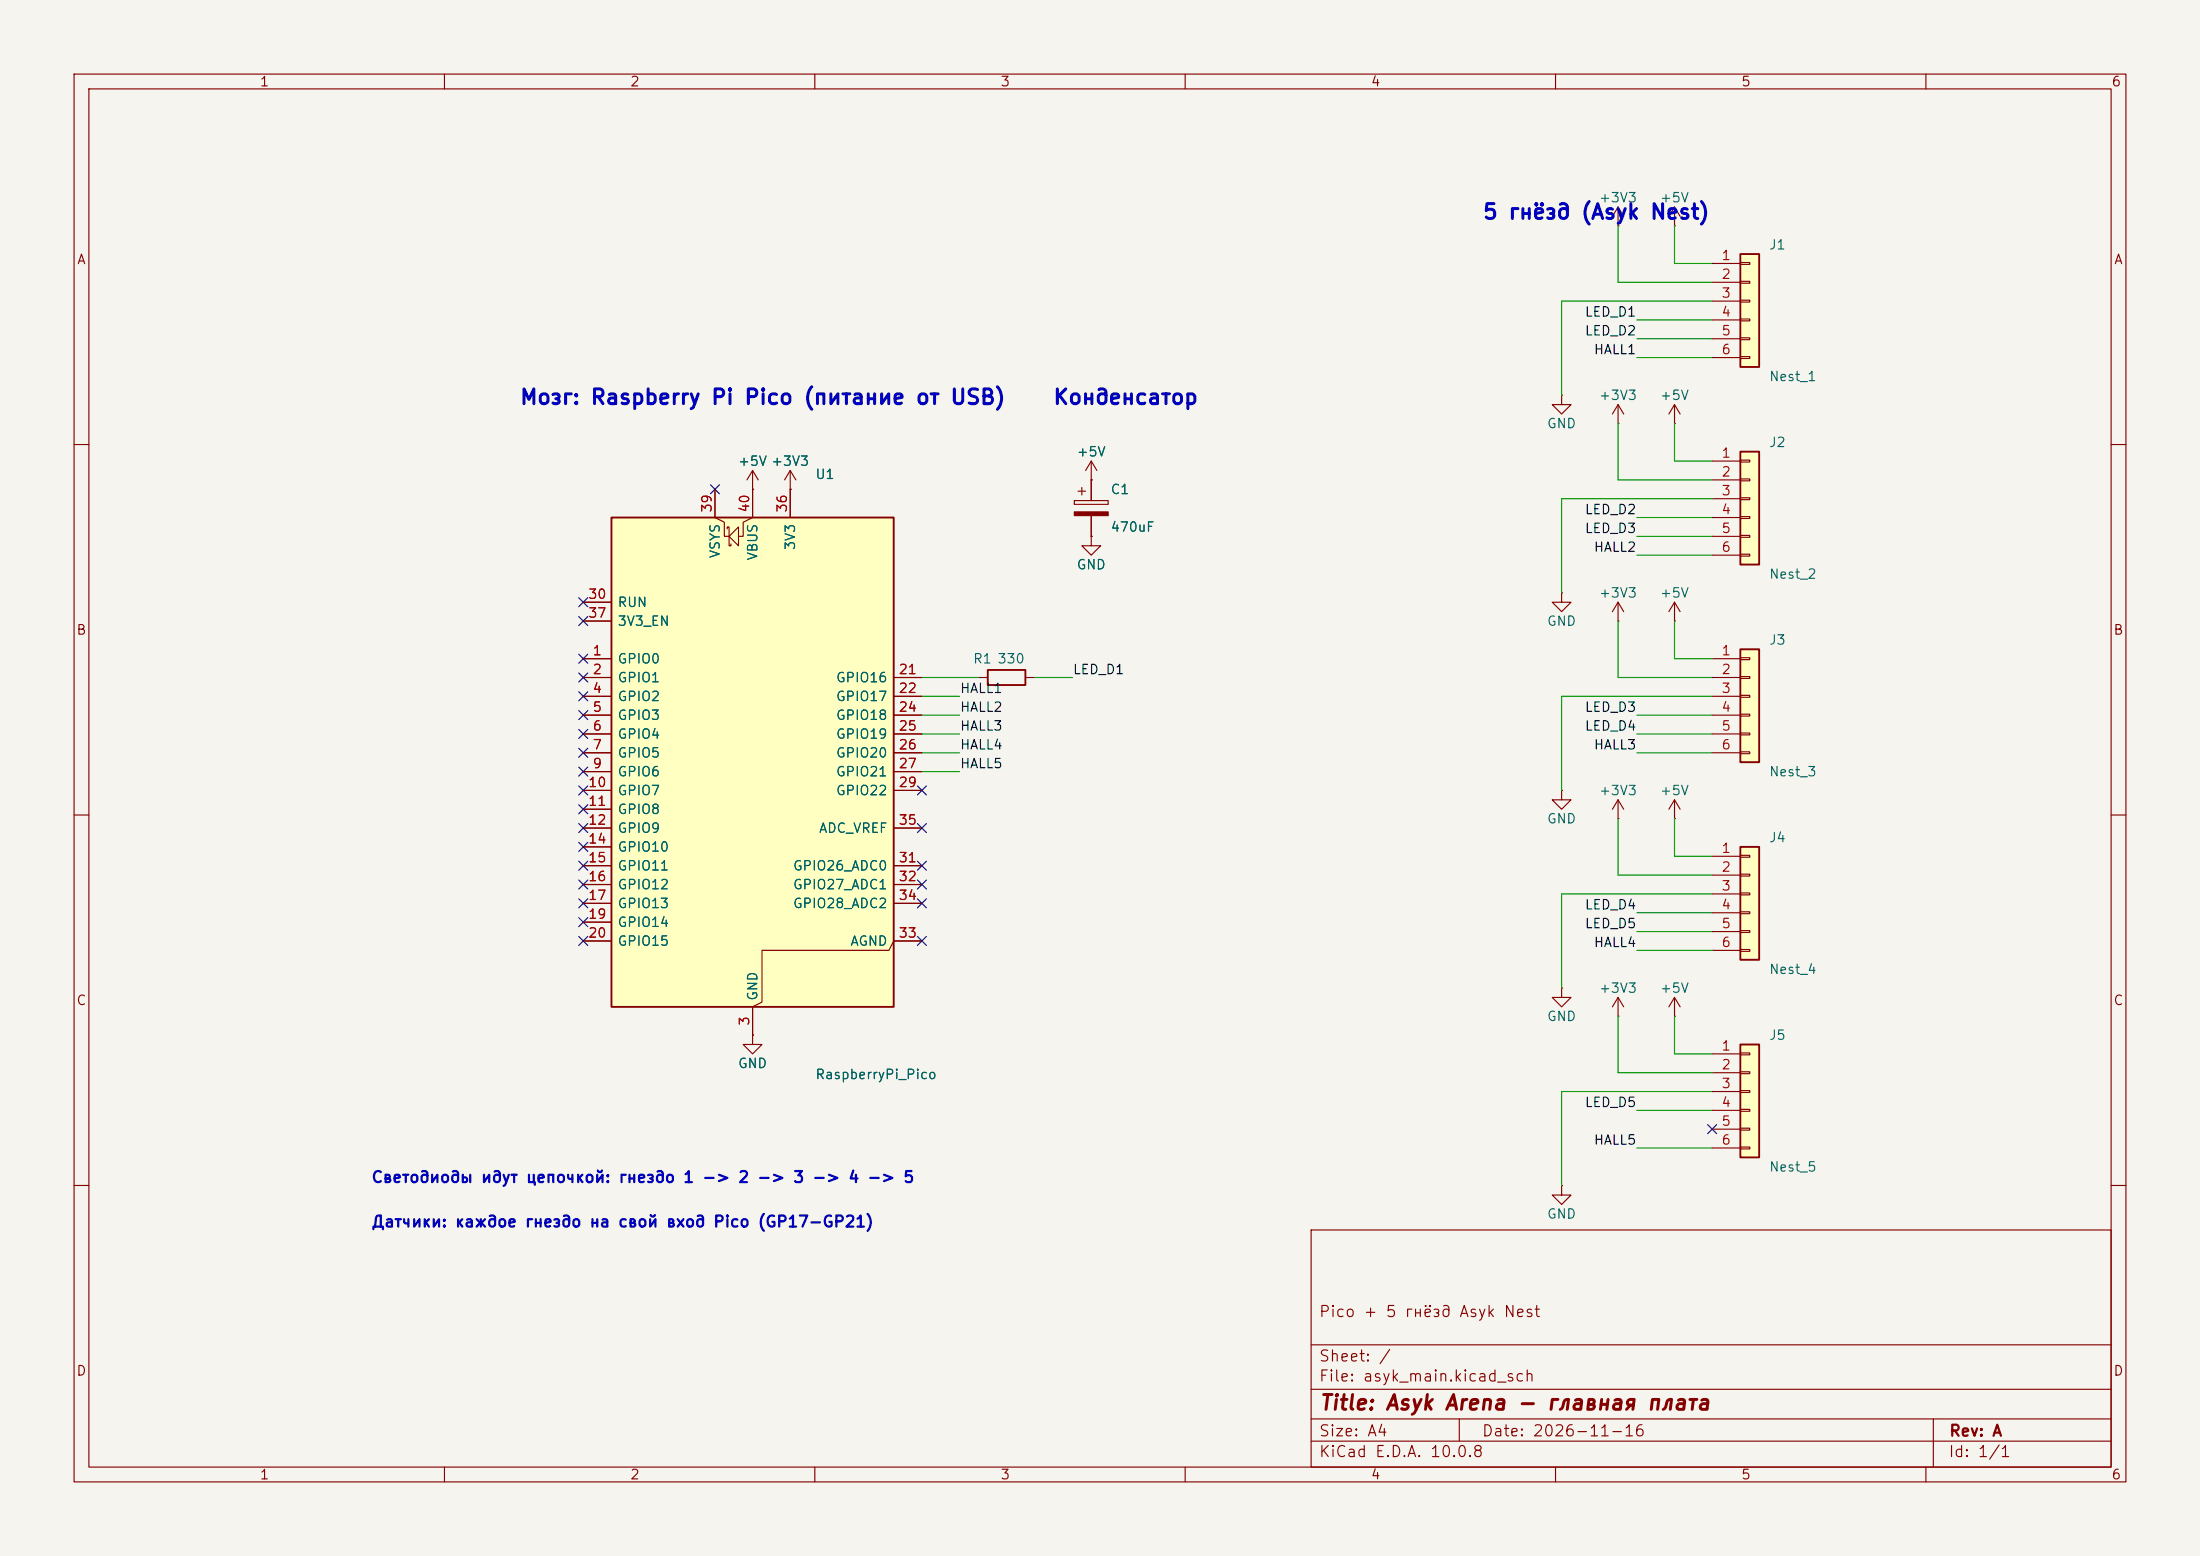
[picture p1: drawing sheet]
<svg xmlns="http://www.w3.org/2000/svg" width="297mm" height="210mm" viewBox="0 0 297 210" stroke-linecap="round" stroke-linejoin="round" font-family="sans-serif">
<path d="M0 0h297v210h-297z" fill="#f5f4ef" stroke="#f5f4ef" stroke-width=".14"/>
<g fill="none" stroke="#840000" stroke-width=".15">
<path d="M10 10h277v190h-277zM12 12h273v186h-273zM60 10v2M110 10v2M160 10v2M210 10v2M260 10v2M10 60h2M285 60h2M10 110h2M226.1 110.5h.1M226.1 108l-.8 1.2"/>
<path d="M226.1 108l.7 1.2M226.1 108v2.5M285 110h2M218.4 137.2h.1M218.4 134.6l-.7 1.3M218.4 134.6l.8 1.3M218.4 134.6v2.6M10 160h2M177 166h108v32h-108zM285 160h2M60 198v2M110 198v2"/>
<path d="M160 198v2M177 194.5h108M177 191.5h108M177 187.5h108M177 181.5h108M197 191.5v3M210 198v2M260 198v2M261 191.5v6.5"/>
</g>
<path d="M234.9 114.3h2.6v15.2h-2.6z" fill="#ffffc2"/>
<path d="M133.3 90.4h5.1v2.1h-5.1zM234.9 114.3h2.6v15.2h-2.6z" fill="none" stroke="#840000" stroke-width=".25"/>
<g fill="none" stroke="#840000" stroke-width=".15">
<path d="M132.1 91.4h1.2M138.4 91.4h1.3M231.1 115.6h3.8M231.1 118.1h3.8M234.9 115.4h1.3v.3h-1.3zM234.9 118h1.3v.2h-1.3zM101.6 139.7v1.3h1.3l-1.3 1.2-1.3-1.2h1.3M101.6 139.7h.1M231.1 120.7h3.8M231.1 123.2h3.8M231.1 125.7h3.8M231.1 128.3h3.8"/>
<path d="M234.9 120.5h1.3v.3h-1.3zM234.9 123.1h1.3v.2h-1.3zM234.9 125.6h1.3v.3h-1.3zM234.9 128.1h1.3v.3h-1.3z"/>
</g>
<path d="M234.9 87.6h2.6v15.3h-2.6z" fill="#ffffc2"/>
<path d="M234.9 87.6h2.6v15.3h-2.6z" fill="none" stroke="#840000" stroke-width=".25"/>
<g fill="none" stroke="#840000" stroke-width=".15">
<path d="M226.1 57.2h.1M226.1 54.6v2.6M226.1 54.6l-.8 1.3M226.1 54.6l.7 1.3M210.8 80v1.3h1.3l-1.3 1.3-1.3-1.3h1.3M210.8 80h.1M218.4 83.8h.1M218.4 81.3l-.7 1.3M218.4 81.3l.8 1.3M218.4 81.3v2.5M226.1 83.8h.1M226.1 81.3l-.8 1.3"/>
<path d="M226.1 81.3l.7 1.3M226.1 81.3v2.5M231.1 88.9h3.8M231.1 91.4h3.8M231.1 94h3.8M231.1 96.5h3.8M231.1 99.1h3.8M234.9 88.8h1.3v.2h-1.3zM234.9 91.3h1.3v.3h-1.3zM234.9 93.9h1.3v.2h-1.3zM234.9 96.4h1.3v.2h-1.3zM234.9 98.9h1.3v.3h-1.3z"/>
<path d="M231.1 101.6h3.8M234.9 101.5h1.3v.2h-1.3z"/>
</g>
<path d="M234.9 61h2.6v15.2h-2.6z" fill="#ffffc2"/>
<path d="M234.9 61h2.6v15.2h-2.6z" fill="none" stroke="#840000" stroke-width=".25"/>
<g fill="none" stroke="#840000" stroke-width=".15">
<path d="M210.8 53.3v1.3h1.3l-1.3 1.3-1.3-1.3h1.3M210.8 53.3h.1M218.4 57.2h.1M218.4 54.6l-.7 1.3M218.4 54.6l.8 1.3M218.4 54.6v2.6M231.1 62.2h3.8M231.1 64.8h3.8M231.1 67.3h3.8M231.1 69.9h3.8M231.1 72.4h3.8M231.1 74.9h3.8"/>
<path d="M234.9 62.1h1.3v.3h-1.3zM234.9 64.6h1.3v.3h-1.3zM234.9 67.2h1.3v.2h-1.3zM234.9 69.7h1.3v.3h-1.3zM234.9 72.3h1.3v.2h-1.3zM234.9 74.8h1.3v.3h-1.3z"/>
</g>
<path d="M234.9 34.3h2.6v15.2h-2.6z" fill="#ffffc2"/>
<path d="M234.9 34.3h2.6v15.2h-2.6z" fill="none" stroke="#840000" stroke-width=".25"/>
<g fill="none" stroke="#840000" stroke-width=".15">
<path d="M218.4 30.5h.1M218.4 27.9l-.7 1.3M218.4 27.9l.8 1.3M218.4 27.9v2.6M226.1 30.5h.1M226.1 27.9l-.8 1.3M226.1 27.9l.7 1.3M226.1 27.9v2.6M231.1 35.6h3.8M231.1 38.1h3.8M234.9 35.4h1.3v.3h-1.3zM234.9 38h1.3v.2h-1.3z"/>
<path d="M231.1 40.6h3.8M231.1 43.2h3.8M231.1 45.7h3.8M231.1 48.3h3.8M234.9 40.5h1.3v.3h-1.3zM234.9 43.1h1.3v.2h-1.3zM234.9 45.6h1.3v.2h-1.3zM234.9 48.1h1.3v.3h-1.3zM210.8 160v1.3h1.3l-1.3 1.3-1.3-1.3h1.3M210.8 160h.1"/>
</g>
<path d="M234.9 141h2.6v15.2h-2.6z" fill="#ffffc2"/>
<path d="M234.9 141h2.6v15.2h-2.6z" fill="none" stroke="#840000" stroke-width=".25"/>
<path d="M231.1 142.2h3.8M231.1 144.8h3.8M231.1 147.3h3.8M231.1 149.9h3.8M231.1 152.4h3.8M231.1 154.9h3.8M234.9 142.1h1.3v.3h-1.3zM234.9 144.7h1.3v.2h-1.3zM234.9 147.2h1.3v.2h-1.3zM234.9 149.7h1.3v.3h-1.3zM234.9 152.3h1.3v.2h-1.3zM234.9 154.8h1.3v.3h-1.3z" fill="none" stroke="#840000" stroke-width=".15"/>
<path d="M82.5 69.9h38.1v66h-38.1z" fill="#ffffc2"/>
<path d="M82.5 69.9h38.1v66h-38.1z" fill="none" stroke="#840000" stroke-width=".25"/>
<g fill="none" stroke="#840000" stroke-width=".15">
<path d="M96.5 66v3.9l1.3 .6v1.9h.6M98.2 71.4v-.3h.2v2.6h.3v-.3M99.7 71.1v2.6l-1.3-1.3zM101.6 63.5v6.4l-1.3 .6v1.9h-.6M101.6 66h.1M101.6 63.5l-.8 1.3M101.6 63.5l.8 1.3M106.7 66h.1M106.7 63.5v6.4M106.7 63.5l-.8 1.3M106.7 63.5l.7 1.3M145 67.6h4.6v.5h-4.6z"/>
<path d="M145.5 66.3h1.1M146 65.8v1M147.3 64.8h.1M147.3 72.4v1.3h1.3l-1.3 1.2-1.3-1.2h1.3M147.3 72.4h.1M147.3 62.2l-.7 1.3M147.3 62.2l.8 1.3M147.3 62.2v5.4M147.3 69.6v2.8M78.7 88.9h3.8M78.7 91.4h3.8M78.7 94h3.8"/>
<path d="M78.7 96.5h3.8M78.7 99.1h3.8M78.7 81.3h3.8M78.7 83.8h3.8M120.6 91.4h3.9M120.6 94h3.9M120.6 96.5h3.9M120.6 99.1h3.9M78.7 101.6h3.8M78.7 104.1h3.8M78.7 106.7h3.8M78.7 109.2h3.8"/>
<path d="M78.7 111.8h3.8M78.7 114.3h3.8M78.7 116.8h3.8M78.7 119.4h3.8M120.6 101.6h3.9M120.6 104.1h3.9M120.6 106.7h3.9M120.6 111.8h3.9M120.6 116.8h3.9M120.6 119.4h3.9M210.8 106.7v1.3h1.3l-1.3 1.2-1.3-1.2h1.3M210.8 106.7h.1"/>
<path d="M218.4 110.5h.1M218.4 108l-.7 1.2M218.4 108l.8 1.2M218.4 108v2.5M78.7 121.9h3.8M78.7 124.5h3.8M78.7 127h3.8M101.6 139.7h.1M120.6 121.9h3.9M124.5 127h-3.9l-.6 1.3h-17.1v7l-1.3 .6v3.8M210.8 133.4v1.2h1.3l-1.3 1.3-1.3-1.3h1.3M210.8 133.4h.1"/>
<path d="M226.1 137.2h.1M226.1 134.6l-.8 1.3M226.1 134.6l.7 1.3M226.1 134.6v2.6"/>
</g>
<path d="M145 69.1h4.6v.5h-4.6z" fill="#840000" stroke="#840000" stroke-width=".15"/>
<g fill="none" stroke="#009600" stroke-width=".15">
<path d="M218.4 30.5v7.6h12.7M226.1 30.5v5.1h5M218.4 57.2v7.6h12.7M221 45.7h10.1M221 43.2h10.1M221 48.3h10.1M226.1 57.2v5h5M231.1 40.6h-20.3v12.7M221 72.4h10.1M221 69.9h10.1M221 74.9h10.1M231.1 67.3h-20.3v12.7"/>
<path d="M124.5 99.1h5M124.5 96.5h5M124.5 94h5M124.5 91.4h7.6M139.7 91.4h5.1M218.4 83.8v7.6h12.7M221 99.1h10.1M221 96.5h10.1M226.1 83.8v5.1h5M231.1 94h-20.3v12.7M124.5 101.6h5M124.5 104.1h5"/>
<path d="M218.4 110.5v7.6h12.7M221 101.6h10.1M226.1 110.5v5.1h5M218.4 137.2v7.6h12.7M221 123.2h10.1M221 125.7h10.1M221 128.3h10.1M226.1 137.2v5h5M231.1 120.7h-20.3v12.7M221 154.9h10.1M221 149.9h10.1M231.1 147.3h-20.3v12.7"/>
</g>
<g fill="none" stroke="#000084" stroke-width=".15">
<path d="M95.9 65.4l1.2 1.2M97.1 65.4l-1.2 1.2M78.1 93.4l1.2 1.2M78.1 95.9l1.2 1.2M78.1 98.5l1.2 1.2M78.1 88.3l1.2 1.2M78.1 90.8l1.2 1.2M78.1 80.7l1.2 1.2M78.1 83.2l1.2 1.2M79.3 93.4l-1.2 1.2M79.3 83.2l-1.2 1.2M79.3 95.9l-1.2 1.2"/>
<path d="M79.3 98.5l-1.2 1.2M79.3 88.3l-1.2 1.2M79.3 90.8l-1.2 1.2M79.3 80.7l-1.2 1.2M78.1 101l1.2 1.2M78.1 103.5l1.2 1.2M78.1 106.1l1.2 1.2M78.1 108.6l1.2 1.2M78.1 111.2l1.2 1.2M78.1 116.2l1.2 1.2M78.1 118.8l1.2 1.2M78.1 113.7l1.2 1.2"/>
<path d="M79.3 101l-1.2 1.2M79.3 103.5l-1.2 1.2M79.3 106.1l-1.2 1.2M79.3 108.6l-1.2 1.2M79.3 111.2l-1.2 1.2M79.3 116.2l-1.2 1.2M79.3 118.8l-1.2 1.2M79.3 113.7l-1.2 1.2M123.9 118.8l1.2 1.2M123.9 116.2l1.2 1.2M123.9 106.1l1.2 1.2M123.9 111.2l1.2 1.2"/>
<path d="M125.1 118.8l-1.2 1.2M125.1 116.2l-1.2 1.2M125.1 106.1l-1.2 1.2M125.1 111.2l-1.2 1.2M78.1 121.3l1.2 1.2M78.1 126.4l1.2 1.2M78.1 123.9l1.2 1.2M79.3 121.3l-1.2 1.2M79.3 126.4l-1.2 1.2M79.3 123.9l-1.2 1.2M123.9 126.4l1.2 1.2M123.9 121.3l1.2 1.2"/>
<path d="M125.1 126.4l-1.2 1.2M125.1 121.3l-1.2 1.2M230.5 151.8l1.2 1.2M231.7 151.8l-1.2 1.2"/>
</g>
<g font-size="2" fill="#0000c2">
<text x="200.1" y="30.1">5 гнёзд (Asyk Nest)</text>
<text x="70.1" y="55.1">Мозг: Raspberry Pi Pico (питание от USB)</text>
<text x="142.1" y="55.1">Конденсатор</text>
</g>
<text font-size="2" fill="#840000" x="178" y="190.8">Title: Asyk Arena - главная плата</text>
<g font-size="1.5" fill="#0000c2">
<text x="50" y="160">Светодиоды идут цепочкой: гнездо 1 -&gt; 2 -&gt; 3 -&gt; 4 -&gt; 5</text>
<text x="50" y="166">Датчики: каждое гнездо на свой вход Pico (GP17-GP21)</text>
</g>
<g font-size="1.5" fill="#840000">
<text x="178" y="178.1">Pico + 5 гнёзд Asyk Nest</text>
<text x="178" y="184.1">Sheet: /</text>
<text x="178" y="186.8">File: asyk_main.kicad_sch</text>
<text x="178" y="197">KiCad E.D.A. 10.0.8</text>
<text x="178" y="194.2">Size: A4</text>
<text x="200" y="194.2">Date: 2026-11-16</text>
<text x="263" y="197">Id: 1/1</text>
<text x="263" y="194.2">Rev: A</text>
</g>
<g font-size="1.3" fill="#840000">
<text x="35" y="12">1</text>
<text x="85" y="12">2</text>
<text x="135" y="12">3</text>
<text x="185" y="12">4</text>
<text x="235" y="12">5</text>
<text x="285" y="12">6</text>
<text x="10.3" y="36">A</text>
<text x="285.3" y="36">A</text>
<text x="10.2" y="86">B</text>
<text x="285.2" y="86">B</text>
<text x="10.2" y="136">C</text>
<text x="285.2" y="136">C</text>
<text x="10.2" y="186">D</text>
<text x="285.2" y="186">D</text>
<text x="35" y="200">1</text>
<text x="85" y="200">2</text>
<text x="135" y="200">3</text>
<text x="185" y="200">4</text>
<text x="235" y="200">5</text>
<text x="285" y="200">6</text>
</g>
<g font-size="1.3" fill="#006464">
<text x="215.8" y="27.6">+3V3</text>
<text x="224" y="27.6">+5V</text>
<text x="238.7" y="34">J1</text>
<text x="238.7" y="51.8">Nest_1</text>
<text x="208.8" y="58.1">GND</text>
<text x="215.8" y="54.3">+3V3</text>
<text x="224" y="54.3">+5V</text>
<text x="99.5" y="63.2">+5V +3V3</text>
<text x="110" y="65">U1</text>
<text x="145.3" y="61.9">+5V</text>
<text x="238.7" y="60.7">J2</text>
<text x="149.8" y="67">C1</text>
<text x="97.5" y="75.4" transform="rotate(-90 97.5 75.4)">VSYS</text>
<text x="102.6" y="75.7" transform="rotate(-90 102.6 75.7)">VBUS</text>
<text x="107.6" y="74.3" transform="rotate(-90 107.6 74.3)">3V3</text>
<text x="145.3" y="77.2">GND</text>
<text x="149.8" y="72.1">470uF</text>
<text x="83.3" y="82.2">RUN</text>
<text x="215.8" y="81">+3V3</text>
<text x="224" y="81">+5V</text>
<text x="238.7" y="78.4">Nest_2</text>
<text x="83.3" y="89.9">GPIO0</text>
<text x="83.3" y="84.8">3V3_EN</text>
<text x="131.3" y="89.9">R1</text>
<text x="134.6" y="89.9">330</text>
<text x="208.8" y="84.8">GND</text>
<text x="238.7" y="87.3">J3</text>
<text x="83.3" y="92.4">GPIO1</text>
<text x="83.3" y="94.9">GPIO2</text>
<text x="112.8" y="92.4">GPIO16</text>
<text x="112.8" y="94.9">GPIO17</text>
<text x="83.3" y="97.5">GPIO3</text>
<text x="83.3" y="100">GPIO4</text>
<text x="112.8" y="97.5">GPIO18</text>
<text x="112.8" y="100">GPIO19</text>
<text x="83.3" y="102.6">GPIO5</text>
<text x="83.3" y="105.1">GPIO6</text>
<text x="83.3" y="107.6">GPIO7</text>
<text x="112.8" y="102.6">GPIO20</text>
<text x="112.8" y="105.1">GPIO21</text>
<text x="112.8" y="107.6">GPIO22</text>
<text x="215.8" y="107.6">+3V3</text>
<text x="224" y="107.6">+5V</text>
<text x="238.7" y="105.1">Nest_3</text>
<text x="83.3" y="110.2">GPIO8</text>
<text x="83.3" y="112.7">GPIO9</text>
<text x="110.5" y="112.7">ADC_VREF</text>
<text x="208.8" y="111.5">GND</text>
<text x="238.7" y="114">J4</text>
<text x="83.3" y="115.3">GPIO10</text>
<text x="83.3" y="117.8">GPIO11</text>
<text x="107" y="117.8">GPIO26_ADC0</text>
<text x="83.3" y="120.3">GPIO12</text>
<text x="83.3" y="122.9">GPIO13</text>
<text x="83.3" y="125.4">GPIO14</text>
<text x="107" y="120.3">GPIO27_ADC1</text>
<text x="107" y="122.9">GPIO28_ADC2</text>
<text x="83.3" y="128">GPIO15</text>
<text x="114.7" y="128">AGND</text>
<text x="238.7" y="131.8">Nest_4</text>
<text x="102.6" y="135.2" transform="rotate(-90 102.6 135.2)">GND</text>
<text x="215.8" y="134.3">+3V3</text>
<text x="224" y="134.3">+5V</text>
<text x="208.8" y="138.1">GND</text>
<text x="238.7" y="140.7">J5</text>
<text x="99.5" y="144.5">GND</text>
<text x="110" y="146">RaspberryPi_Pico</text>
<text x="238.7" y="158.4">Nest_5</text>
<text x="208.8" y="164.8">GND</text>
</g>
<g font-size="1.3" fill="#a90000">
<text x="232.3" y="35.4">1</text>
<text x="232.3" y="38">2</text>
<text x="232.3" y="40.5">3</text>
<text x="232.3" y="43">4</text>
<text x="232.3" y="45.6">5</text>
<text x="232.3" y="48.1">6</text>
<text x="232.3" y="62.1">1</text>
<text x="232.3" y="64.6">2</text>
<text x="96.4" y="69.3" transform="rotate(-90 96.4 69.3)">39</text>
<text x="101.5" y="69.3" transform="rotate(-90 101.5 69.3)">40</text>
<text x="106.5" y="69.3" transform="rotate(-90 106.5 69.3)">36</text>
<text x="232.3" y="67.2">3</text>
<text x="232.3" y="69.7">4</text>
<text x="232.3" y="72.3">5</text>
<text x="232.3" y="74.8">6</text>
<text x="79.3" y="81.1">30</text>
<text x="79.3" y="83.7">37</text>
<text x="79.9" y="88.8">1</text>
<text x="232.3" y="88.8">1</text>
<text x="79.9" y="91.3">2</text>
<text x="79.9" y="93.8">4</text>
<text x="121.2" y="91.3">21</text>
<text x="121.2" y="93.8">22</text>
<text x="232.3" y="91.3">2</text>
<text x="232.3" y="93.8">3</text>
<text x="79.9" y="96.4">5</text>
<text x="79.9" y="98.9">6</text>
<text x="79.9" y="101.5">7</text>
<text x="121.2" y="96.4">24</text>
<text x="121.2" y="98.9">25</text>
<text x="121.2" y="101.5">26</text>
<text x="232.3" y="96.4">4</text>
<text x="232.3" y="98.9">5</text>
<text x="232.3" y="101.5">6</text>
<text x="79.3" y="106.5">10</text>
<text x="79.9" y="104">9</text>
<text x="121.2" y="104">27</text>
<text x="121.2" y="106.5">29</text>
<text x="79.3" y="109.1">11</text>
<text x="79.3" y="111.6">12</text>
<text x="121.2" y="111.6">35</text>
<text x="79.3" y="114.2">14</text>
<text x="79.3" y="116.7">15</text>
<text x="79.3" y="119.2">16</text>
<text x="121.2" y="116.7">31</text>
<text x="121.2" y="119.2">32</text>
<text x="232.3" y="115.4">1</text>
<text x="232.3" y="118">2</text>
<text x="79.3" y="121.8">17</text>
<text x="79.3" y="124.3">19</text>
<text x="121.2" y="121.8">34</text>
<text x="232.3" y="120.5">3</text>
<text x="232.3" y="123.1">4</text>
<text x="232.3" y="125.6">5</text>
<text x="79.3" y="126.9">20</text>
<text x="121.2" y="126.9">33</text>
<text x="232.3" y="128.1">6</text>
<text x="101.5" y="138.5" transform="rotate(-90 101.5 138.5)">3</text>
<text x="232.3" y="142.1">1</text>
<text x="232.3" y="144.6">2</text>
<text x="232.3" y="147.2">3</text>
<text x="232.3" y="149.7">4</text>
<text x="232.3" y="152.3">5</text>
<text x="232.3" y="154.8">6</text>
</g>
<g font-size="1.3" fill="#0f0f0f">
<text x="213.9" y="43.1">LED_D1</text>
<text x="213.9" y="45.6">LED_D2</text>
<text x="215.1" y="48.1">HALL1</text>
<text x="213.9" y="69.7">LED_D2</text>
<text x="213.9" y="72.3">LED_D3</text>
<text x="215.1" y="74.8">HALL2</text>
<text x="129.5" y="93.9">HALL1</text>
<text x="144.8" y="91.3">LED_D1</text>
<text x="129.5" y="96.4">HALL2</text>
<text x="129.5" y="98.9">HALL3</text>
<text x="129.5" y="101.5">HALL4</text>
<text x="213.9" y="96.4">LED_D3</text>
<text x="213.9" y="98.9">LED_D4</text>
<text x="215.1" y="101.5">HALL3</text>
<text x="129.5" y="104">HALL5</text>
<text x="213.9" y="125.6">LED_D5</text>
<text x="213.9" y="123.1">LED_D4</text>
<text x="215.1" y="128.1">HALL4</text>
<text x="213.9" y="149.7">LED_D5</text>
<text x="215.1" y="154.8">HALL5</text>
</g>
</svg>
